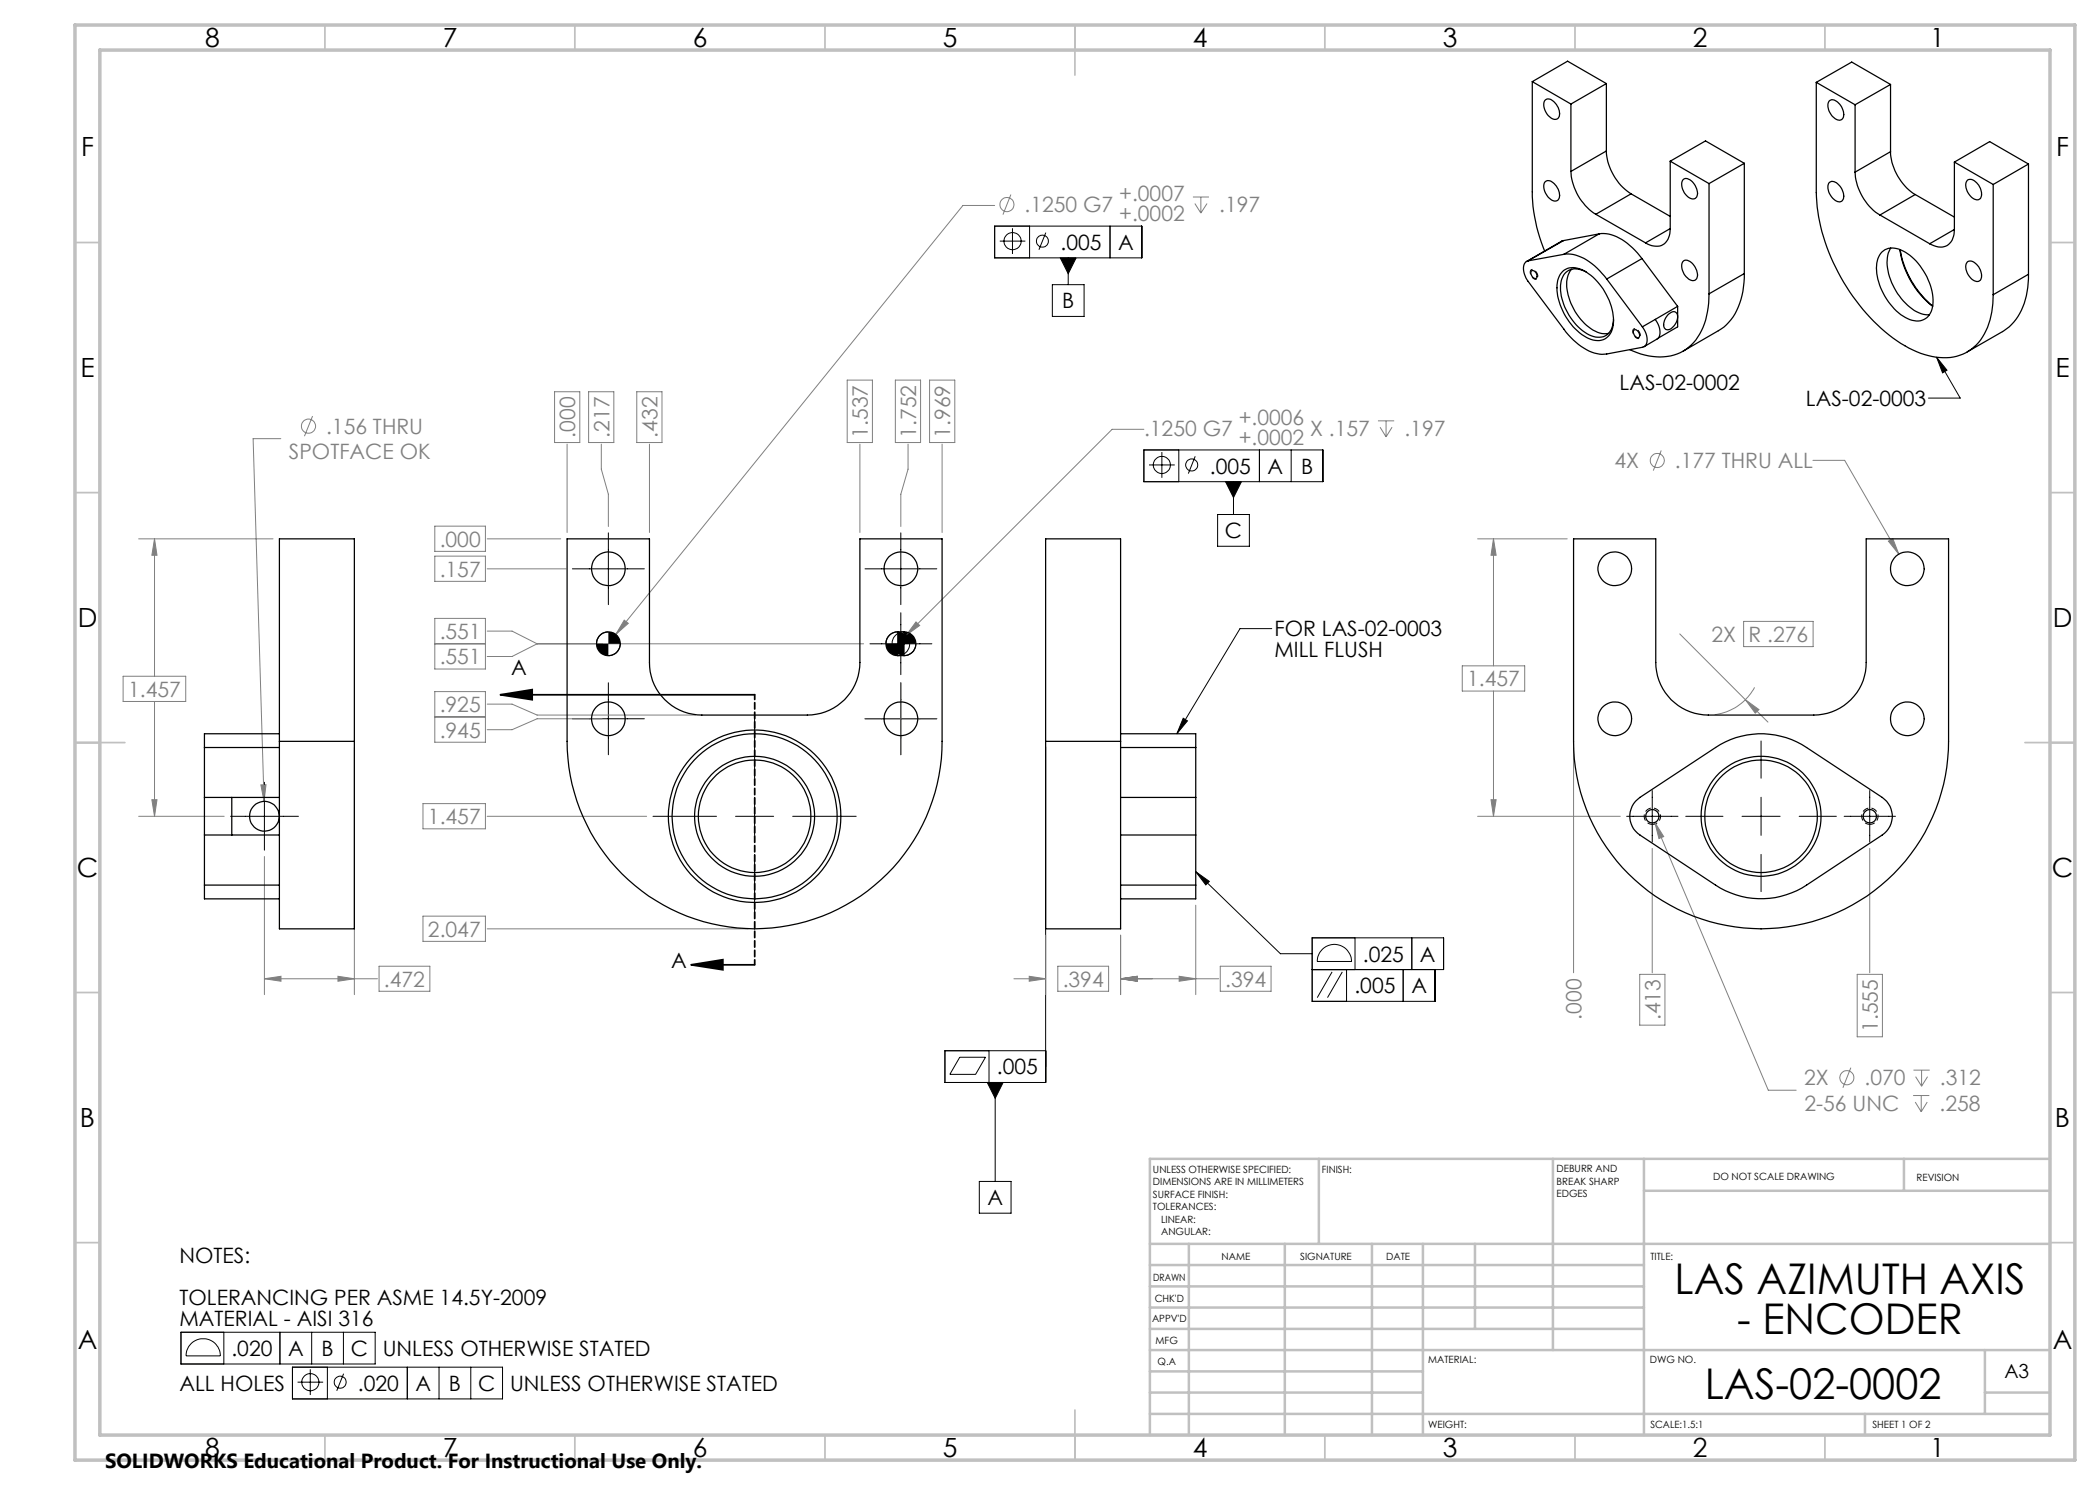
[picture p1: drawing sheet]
<svg xmlns="http://www.w3.org/2000/svg" width="420mm" height="297mm" viewBox="0 0 420 297" stroke-linecap="round" stroke-linejoin="round" font-family="sans-serif">
<g fill="none" stroke="#808080" stroke-width=".2">
<path d="M202.2 38.9l-1.6 4M238.6 39.4h3.2M240.2 39.4v3.2M198.9 41.1h-6.3l-69.4 85.8M239 40.7l1.2 1.9M241.4 40.7l-1.2 1.9M110.9 78.3h5.1v10.2h-5.1zM117.7 78.3h5.1v10.2h-5.1zM127.4 78.3h5v10.2h-5zM169.4 76h5.1v12.5h-5.1zM179.1 76h5v12.5h-5zM185.9 76h5.1v12.5h-5.1z"/>
<path d="M56.2 87.7h-5.6l2.2 72.6M62.5 83.2l-1.6 4M113.4 88.8v17.7M120.3 88.8v5l1.4 5v6.5M129.9 88.8v17.7M172 88.8v17.7M181.6 88.8v5l-1.4 5v6.5M188.4 88.8v17.7M228.8 85.9h-6.4l-41.2 41.2M275.6 84.2h3.2M276 85.4l1.2 2M277.2 84.2v3.2"/>
<path d="M278.4 85.4l-1.2 2M332.2 90.1l-1.5 4M362.6 92.1h6.3l10.9 18.7M27.7 107.8h26.9M30.9 107.8l.5 3.3h-1zM30.9 107.8v27.5M87 105.2h10.1v5.1h-10.1zM87 111.2h10.1v5.1h-10.1zM97.4 107.8h14.7M97.4 113.8h15.8M295.5 107.8h17.9M298.7 107.8l.5 3.3h-1z"/>
<path d="M298.7 107.8v25.4M377.7 108.2l.9-.5 1.2 3.1zM24.6 135.3h12.5v5h-12.5zM87 123.7h10.1v5h-10.1zM87 128.8h10.1v5h-10.1zM87 138.3h10.1v10.1h-10.1zM97.4 126.2h5l5 2.6M107.4 128.8h65.3M107.4 128.8l-5 2.5h-5M124.8 124l.9 .7-2.5 2.2zM183.2 124.4l.7 .7-2.7 2zM292.5 133.2h12.4v5h-12.4z"/>
<path d="M298.7 138.2v25.1M336 126.8l13.1 13.1M348.7 124.3h13.9v5h-13.9zM349.1 139.9l2.7 2-.8 .7zM349.1 139.9l4.5 4.5M350.9 137.5a10.6 10.6 0 0 1-8 5.4M30.4 159.9h1l-.5 3.4zM30.9 140.3v23M52.2 157l1-.1-.4 3.4zM70.9 149.5v49.4M87 143.4h10.1M97.4 140.8h5l5 2.2h31.7"/>
<path d="M120.4 143.8h-13l-5 2.1h-5M298.2 159.9h1l-.5 3.4zM314.7 149.5v45.1M27.7 163.3h17.1M52.9 171.3v27.6M84.6 160.7h12.5v5.1h-12.5zM97.4 163.3h31.9M295.5 163.3h28.6M330.4 169.7v24.9M331 164.5l1.7 2.8-.9 .4zM331 164.5l22.7 53.5h5.5M373.9 169.7v24.9"/>
<path d="M52.9 195.8l3.3-.5v.9zM52.9 195.8h22.6M67.6 195.3l3.3 .5-3.3 .4zM75.8 193.2h10.2v5.1h-10.2zM84.6 183.2h12.5v5.1h-12.5zM97.4 185.8h52.2M202.8 195.8h6.3M205.8 195.3l3.3 .5-3.3 .4zM209.1 187v11.9M211.6 193.2h10.1v5.1h-10.1zM224.1 195.8l3.3-.5v.9zM224.1 187v11.9"/>
<path d="M224.1 195.8h19.6M235.8 195.3l3.3 .5-3.3 .4zM239.1 181v17.9M244.1 193.2h10.1v5.1h-10.1zM327.9 194.9h5.1v10.1h-5.1zM371.4 194.9h5.1v12.5h-5.1zM370.2 213.5l-1.6 4.1M382.6 219.1h3.3M382.7 214h3.2M383.1 215.3l1.2 1.9M384.2 219.1v3.3M384.3 214v3.2"/>
<path d="M385.5 215.3l-1.2 1.9M383 220.4l1.2 2M385.4 220.4l-1.2 2"/>
<circle cx="201.4" cy="40.9" r="1.42"/>
<circle cx="61.7" cy="85.2" r="1.41"/>
<circle cx="331.5" cy="92.1" r="1.42"/>
<circle cx="369.4" cy="215.5" r="1.41"/>
</g>
<g fill="none" stroke="#000" stroke-width=".2">
<path d="M198.9 45.2h29.5v6.4h-29.5zM200 48.2h5.1M202.5 45.6v5.2M205.9 45.2v6.4M209.2 46.5l-1.4 3.4M210.5 56.9h6.3v6.4h-6.3zM212.1 51.6h3.1l-1.6 3.1zM213.6 51.6v5.3M222 45.2v6.4M387.3 71.4l4.7 8.2h-6.3M387.3 71.4l2.1 2.6-.9 .6zM228.8 90h35.8v6.3h-35.8z"/>
<path d="M229.8 93h5.1M232.4 90.4v5.2M235.8 90v6.3M239 91.3l-1.3 3.4M245.1 96.3h3.2l-1.6 3.2zM246.7 96.3v6.6M251.9 90v6.3M258.2 90v6.3M114.5 113.8h14.4M121.7 106.6v14.3M173 113.8h14.4M180.2 106.6v14.3"/>
<path d="M243.5 102.9h6.4v6.4h-6.4zM121.7 136.6v14.4M121.7 126.4a2.4 2.4 0 0 0-2.4 2.4M124.1 128.8a2.4 2.4 0 0 1-2.4 2.3M174 128.8h12.4M179.6 126.4a2.4 2.4 0 0 0-2.4 2.4M180.2 122.6v12.3M180.2 136.6v14.4M180.8 126.4a2.4 2.4 0 0 0-2.4 2.4M181.9 128.8a2.34 2.34 0 0 1-2.3 2.3M183.2 128.8a2.34 2.34 0 0 1-2.4 2.3M254.4 125.7h-6.4l-12.6 21.1"/>
<path d="M52.9 156.5v13.5M114.5 143.8h14.4M150.9 142.9v12.7M150.9 159.5v7.6M173 143.8h14.4M209.1 149.4v67.1h-20.1v-6.4h20.1M236.6 143.6l.9 .6-2.1 2.6zM330.4 158.1v10.3M352.2 148.2v7.4M352.2 159.5v7.6M373.9 158.1v10.3M46.1 163.3h13.6"/>
<path d="M130.6 163.3h12.7M147.1 163.3h7.6M150.9 170.9v12.7M158.5 163.3h12.7M239.1 174.3l17 16.4h6.3M239.1 174.3l2.8 2-.7 .7zM325.3 163.3h10.3M337.1 163.3h7.5M348.4 163.3h7.6M352.2 170.9v7.4M359.8 163.3h7.5M368.8 163.3h10.3"/>
<path d="M262.4 193.9h26.3v-6.3h-26.3v12.7h24.6v-6.4M264.4 189.9a3.4 3.4 0 0 1 3.7-.8 3.4 3.4 0 0 1 2.2 3.2h-6.8a3.4 3.4 0 0 1 .9-2.4zM266.4 194.4l-2.9 5.1M268.5 194.4l-3 5.1M269.3 193.9v6.4M271 187.6v6.3M280.6 193.9v6.4M282.4 187.6v6.3M191.9 211.5h5.2l-2 3.4h-5.1zM197.4 216.5h3.2l-1.6 3.2zM197.8 210.1v6.4M199 216.5v19.8"/>
<path d="M195.9 236.3h6.3v6.3h-6.3zM36.2 266.4h38.8v6.4h-38.8zM38.2 268.8a3.4 3.4 0 0 1 3.7-.8 3.4 3.4 0 0 1 2.2 3.2h-6.9a3.4 3.4 0 0 1 1-2.4zM44.8 266.4v6.4M56 266.4v6.4M58.5 273.4h42v6.4h-42zM59.5 276.4h5.1M62.1 273.9v5.1M62.3 266.4v6.4M65.5 273.4v6.4M68.7 266.4v6.4M68.7 274.7l-1.4 3.5"/>
<path d="M81.5 273.4v6.4M87.8 273.4v6.4M94.2 273.4v6.4"/>
<circle cx="202.5" cy="48.2" r="1.72"/>
<circle cx="208.5" cy="48.2" r="1.2"/>
<circle cx="232.4" cy="93" r="1.72"/>
<circle cx="238.3" cy="93" r="1.2"/>
<circle cx="62.1" cy="276.4" r="1.71"/>
<circle cx="68" cy="276.5" r="1.2"/>
</g>
<path d="M100.1 139h50.8M100.1 139l6.3-1.1v2zM138.2 193h12.7M138.2 193l6.4-1.1v2.1z" fill="none" stroke="#000" stroke-width=".35"/>
<path d="M306.8 55.8a1.23 1.23 0 0 1-.5-1.9 1.3 1.3 0 0 1 1.1 1.9h-.6M327.3 67.6a1.23 1.23 0 0 1-.5-1.9 1.3 1.3 0 0 1 1.1 2l-.6-.1" fill="none" stroke="#000" stroke-width=".2" stroke-dasharray="1.3 .6" stroke-dashoffset=".7" stroke-linecap="butt"/>
<path d="M330.5 164.9a1.64 1.64 0 0 1-1.5-2.4 1.64 1.64 0 0 1 2.8-.2 1.64 1.64 0 0 1-1.1 2.6h-.2M374 164.9a1.64 1.64 0 0 1-1.5-2.4 1.64 1.64 0 0 1 2.8-.2 1.64 1.64 0 0 1-1.1 2.6h-.2" fill="none" stroke="#000" stroke-width=".2" stroke-dasharray="1.3 .6" stroke-dashoffset=".3" stroke-linecap="butt"/>
<path d="M150.9 138.9v54" fill="none" stroke="#000" stroke-width=".35" stroke-dasharray="1.3 .6" stroke-dashoffset=".3"/>
<path d="M180.2 136.6v14.4M173 143.8h14.4" fill="none" stroke="#808000" stroke-width=".2"/>
<g fill="none" stroke="#c0c0c0" stroke-width=".35">
<path d="M65 5v5M115 5v5M165 5v5M215 5v10M265 5v5M315 5v5M365 5v5M15 48.5h5M410 48.5h5M15 98.5h5M410 98.5h5M15 148.5h10"/>
<path d="M405 148.5h10M15 198.5h5M410 198.5h5M15 248.5h5M410 248.5h5M65 287v5M115 287v5M165 287v5M215 282v10M265 287v5M315 287v5M365 287v5"/>
</g>
<g fill="none" stroke="#c0c0c0" stroke-width=".5">
<path d="M263.8 231.8v17M310.6 231.8v38.2M328.8 231.8v55.2M328.8 238.2h81.2M380.8 231.8v6.4M410 231.8h-180v55.2M230 248.8h180M230 257.3h98.8M230 253h98.8M237.8 248.8v38.2M257 248.8v38.2M274.4 248.8v38.2"/>
<path d="M284.6 248.8v38.2M295 248.8v17M230 265.8h98.8M230 261.5h98.8M230 278.5h54.6M230 274.3h54.6M230 270h180M397 278.5h13M397 270v12.8M230 282.8h180M373 282.8v4.2"/>
</g>
<path d="M15 5h400v287h-400zM20 10h390v277h-390z" fill="none" stroke="#c0c0c0" stroke-width=".7"/>
<g fill="#000">
<path d="M100.1 139l6.3-1.1v2zM138.2 193l6.4-1.1v2.1z"/>
<path d="M236.6 143.6l.9 .6-2.1 2.6zM239.1 174.3l2.8 2-.7 .7zM197.4 216.5l1.6 3.2 1.6-3.2zM212.1 51.6l1.5 3.1 1.6-3.1zM245.1 96.3l1.6 3.2 1.6-3.2zM119.3 128.8a2.34 2.34 0 0 0 2.4 2.3v-2.3zM121.7 126.4v2.4h2.4a2.4 2.4 0 0 0-2.4-2.4zM178.4 128.8a2.4 2.4 0 0 0 2.4 2.3v-2.3zM180.8 126.4v2.4h2.4a2.34 2.34 0 0 0-2.4-2.4zM177.2 128.8a2.4 2.4 0 0 0 2.4 2.3v-2.3zM179.6 126.4v2.4h2.3a2.34 2.34 0 0 0-2.3-2.4zM387.3 71.4l2.1 2.6-.9 .6z"/>
</g>
<path d="M377.7 108.2l2.1 2.6-1.2-3.1zM331 164.5l.8 3.2 .9-.4zM298.2 159.9h1l-.5 3.4zM298.7 107.8l.5 3.3h-1zM349.1 139.9l1.9 2.7 .8-.7zM224.1 195.8l3.3-.5v.9zM205.8 195.3l3.3 .5-3.3 .4zM224.1 195.8l3.3-.5v.9zM235.8 195.3l3.3 .5-3.3 .4zM124.8 124l-1.6 2.9 2.5-2.2zM183.2 124.4l-2 2.7 2.7-2zM52.2 157l.6 3.3 .4-3.4zM30.4 159.9h1l-.5 3.4zM30.9 107.8l.5 3.3h-1zM52.9 195.8l3.3-.5v.9zM67.6 195.3l3.3 .5-3.3 .4z" fill="#808080"/>
<g fill="none" stroke="#000" stroke-width=".25">
<path d="M306.5 16.3v22.1a32.6 32.6 0 0 0 2.4 11.8M306.5 16.3l7.7 4.5M306.5 16.3l7-4.1 7.8 4.5M321.3 16.7l-7.1 4.1M321.3 16.7v13.5M363.3 16.5v22a39.5 39.5 0 0 0 12.9 27.2 20.1 20.1 0 0 0 12.4 5.8 9.1 9.1 0 0 0 9.2-6.8l.6-2.3 .2-3.5M363.3 16.5l7.7 4.5M363.3 16.5l7-4.1 7.8 4.5M378.1 16.9l-7.1 4.1M378.1 16.9v13.4M309 36.4a1.38 1.38 0 0 1 2.1 .6 2.58 2.58 0 0 1 .5 3 1.34 1.34 0 0 1-1.9-.5 2.89 2.89 0 0 1-.7-3.1zM309 20.1a1.38 1.38 0 0 1 2.1 .6 2.58 2.58 0 0 1 .5 2.9 1.34 1.34 0 0 1-1.9-.5 2.89 2.89 0 0 1-.7-3z"/>
<path d="M314.2 34.3a10.9 10.9 0 0 0 5 8.6M314.2 20.8v13.5M321.3 30.2a11 11 0 0 0 4.9 8.6M321.3 30.2l-7.1 4.1M326.2 38.8l-7 4.1M326.2 38.8l7.8 4.5M334 32.2v13.5M334 32.2l7.8 4.5M334 32.2l7.1-4 7.8 4.5M336.7 35.9a1.86 1.86 0 0 1 2.4 1.2 1.94 1.94 0 0 1 0 2.6 2.2 2.2 0 0 1-2.5-1.8 1.87 1.87 0 0 1 .1-2zM341.8 36.7v22.1M348.9 32.7l-7.1 4"/>
<path d="M348.9 32.7v22M365.8 36.5a1.46 1.46 0 0 1 2.1 .7 2.6 2.6 0 0 1 .6 2.9 1.31 1.31 0 0 1-1.9-.4 2.78 2.78 0 0 1-.8-3.2zM365.8 20.2a1.46 1.46 0 0 1 2.1 .6 2.6 2.6 0 0 1 .6 3 1.31 1.31 0 0 1-1.9-.4 2.78 2.78 0 0 1-.8-3.2zM371 34.4a10.9 10.9 0 0 0 5 8.6M371 21v13.4M378.1 30.3a10.8 10.8 0 0 0 4.9 8.6M378.1 30.3l-7.1 4.1M383 38.9l-7 4.1M383 38.9l7.9 4.5M390.9 32.4l7.7 4.5M390.9 32.4v13.5M390.9 32.4l7-4.1 7.8 4.5"/>
<path d="M393.6 36a2.19 2.19 0 0 1 2.5 1.6 1.69 1.69 0 0 1-.4 2.3 2.82 2.82 0 0 1-2.6-2.9l.1-.5zM398.6 36.9v22M405.7 32.8l-7.1 4.1M405.7 32.8v22.1M305.6 52.2a1.73 1.73 0 0 0-.8 2.3l.8 1.8 7.2 9.5a11.2 11.2 0 0 0 7.6 5.1l8.1-1.4a1.7 1.7 0 0 0 .8-2.4l-.8-1.7M306.3 54.1a.96 .96 0 0 1 1 .5 .96 .96 0 0 1-.1 1.1 1.08 1.08 0 0 1-.9-1.6zM312.5 54.3a3.8 3.8 0 0 1 4.8 .1 12.5 12.5 0 0 1 5.4 10.2 3.3 3.3 0 0 1-1.5 3.1 3.3 3.3 0 0 1-3.5 0 12 12 0 0 1-6.2-11.2l.4-1.3zM312.7 48.1l-7.4 4.2M312.7 48.1l-7.1 4.1M312.8 50.9a8.7 8.7 0 0 1 7.1 3.2l1.4 1.7M312.8 50.9l-7.2 1.3M314.3 53.9a5.6 5.6 0 0 0-.5 5.6 10.8 10.8 0 0 0 6.1 7.1l.9 .1h.9"/>
<path d="M317.2 54.4a3.2 3.2 0 0 0-4.5 .6 7.3 7.3 0 0 0 .2 6.4 10 10 0 0 0 6.2 6 2.86 2.86 0 0 0 3.5-2.7l.1-.8M319.2 42.9l9.9 5.7M319.8 46.8a8.1 8.1 0 0 1 6.7 2.8l1.9 2.1M319.8 46.8l-7.1 1.3M319.8 46.8l-7 4.1M321.3 55.8l7.2 9.6M328.4 51.7l7.1 9.6M328.4 51.7l-7.1 4.1M334 45.7a3 3 0 0 1-2.8 3.5l-.8-.1-1.3-.5M334 45.7l-4.9 2.9M336.6 52.3a1.38 1.38 0 0 1 2.1 .6 2.64 2.64 0 0 1 .5 3 1.3 1.3 0 0 1-1.9-.5 2.85 2.85 0 0 1-.7-3.1zM341.8 58.8a13.8 13.8 0 0 1-3.6 10.2 10.2 10.2 0 0 1-10.8 1.5l-1.5-.6"/>
<path d="M348.9 54.7a14 14 0 0 1-3.6 10.2l-1.6 1.2-7.1 4.1M348.9 54.7l-7.1 4.1M376 43l9.9 5.8M376.4 50.4a3.7 3.7 0 0 1 4.7 0 12 12 0 0 1 5.4 11 3.2 3.2 0 0 1-5 2.3 12 12 0 0 1-6.1-11.1l.3-1.2zM378.1 49.6a7.2 7.2 0 0 0 0 6.3 11.5 11.5 0 0 0 6.1 6.8l1.7 .3M390.9 45.9a3 3 0 0 1-2.9 3.5l-.8-.1-1.3-.5M390.9 45.9l-5 2.9M393.6 52.3a2.19 2.19 0 0 1 2.5 1.7 1.69 1.69 0 0 1-.4 2.3 2.82 2.82 0 0 1-2.6-3l.1-.5zM405.7 54.9a13.6 13.6 0 0 1-3.9 10.5l-1.3 .9-7 4.1M405.7 54.9l-7.1 4M326.7 66.1a.9 .9 0 0 1 1.2 1 .46 .46 0 0 1-.3 .5 .46 .46 0 0 1-.5-.3l-.4-.7zM331 63.9a3.3 3.3 0 0 1 .6 3.7l-2.8 1.8"/>
<path d="M331 63.9l-2.5 1.5M333.5 63a1.23 1.23 0 0 1 1.8-.4 2.6 2.6 0 0 1-1.8 3.4 1.17 1.17 0 0 1-.6-1.9zM335.5 61.3v4.1l-3.9 2.2M335.5 61.3l-4.5 2.6M386.5 61.2a18.9 18.9 0 0 1-6.5-11.3 17.6 17.6 0 0 0 6.5 11.3M113.4 107.8h16.5v24.7a10.5 10.5 0 0 0 10.5 10.5h21.1a10.5 10.5 0 0 0 10.5-10.5v-24.7h16.4v40.5a37.5 37.5 0 0 1-37.5 37.5 37.5 37.5 0 0 1-37.5-37.5zM314.7 107.8h16.5v24.7a10.5 10.5 0 0 0 10.5 10.5h21.1a10.5 10.5 0 0 0 10.4-10.5v-24.7h16.5v40.5a37.5 37.5 0 0 1-37.5 37.5 37.5 37.5 0 0 1-37.5-37.5zM179.6 126.4a2.38 2.38 0 0 0-2.4 2.3 2.38 2.38 0 0 0 2.4 2.4M179.6 131.1h1.2M179.6 126.4h1.2M179.6 126.4v4.7M179.6 128.8h1.2"/>
<path d="M180.8 126.4a2.38 2.38 0 0 1 2.4 2.3 2.38 2.38 0 0 1-2.4 2.4M180.8 126.4v4.7M40.9 159.5v7.5M40.9 159.5h15M40.9 149.5h15M40.9 149.5v10M46.4 159.5v7.5M55.9 148.3v37.5h15v-37.5M55.9 146.8h-15v2.7M55.9 148.3v-40.5h15v40.5M55.9 148.3h15M209.1 148.3v37.5h15v-37.5"/>
<path d="M209.1 148.3v-40.5h15v40.5M209.1 148.3h15M224.1 146.8h15v2.7M224.1 159.5h15M224.1 149.5h15M239.1 159.5v7.5M239.1 149.5v10M40.9 177v2.8h15M40.9 167h15M40.9 177h15M40.9 167v10M224.1 167h15"/>
<path d="M224.1 177h15M239.1 177v2.8h-15M239.1 167v10M327.1 160.3l.9-.8 15.1-10a16.4 16.4 0 0 1 18.2 0l15.1 10a4.5 4.5 0 0 1 0 7.5l-15.1 10a16.6 16.6 0 0 1-18.2 0l-15.1-10a4.5 4.5 0 0 1-.9-6.7z"/>
<circle cx="121.7" cy="113.8" r="3.4"/>
<circle cx="180.2" cy="113.7" r="3.4"/>
<circle cx="322.9" cy="113.7" r="3.4"/>
<circle cx="381.5" cy="113.8" r="3.4"/>
<circle cx="121.7" cy="128.8" r="2.4"/>
<circle cx="121.7" cy="143.8" r="3.4"/>
<circle cx="180.2" cy="143.8" r="3.4"/>
<circle cx="323" cy="143.8" r="3.4"/>
<circle cx="381.5" cy="143.8" r="3.4"/>
<circle cx="52.9" cy="163.3" r="2.97"/>
<circle cx="150.9" cy="163.3" r="17.2"/>
<circle cx="150.9" cy="163.3" r="11.2"/>
<circle cx="150.9" cy="163.3" r="16.5"/>
<circle cx="150.9" cy="163.3" r="12"/>
<circle cx="330.5" cy="163.2" r="1.34"/>
<circle cx="352.2" cy="163.3" r="11.3"/>
<circle cx="352.2" cy="163.2" r="12"/>
<circle cx="373.9" cy="163.2" r="1.34"/>
</g>
<g font-size="8.5">
<text x="334.9" y="258.8">LAS AZIMUTH AXIS</text>
<text x="347.4" y="266.9">- ENCODER</text>
<text x="340.9" y="279.7">LAS-02-0002</text>
</g>
<g font-size="5.3">
<text x="41" y="9.5">8</text>
<text x="88.5" y="9.5">7</text>
<text x="138.5" y="9.5">6</text>
<text x="188.5" y="9.5">5</text>
<text x="238.5" y="9.5">4</text>
<text x="288.5" y="9.5">3</text>
<text x="338.5" y="9.5">2</text>
<text x="386" y="9.5">1</text>
<text x="16.2" y="31.2">F</text>
<text x="411.2" y="31.2">F</text>
<text x="16.1" y="75.5">E</text>
<text x="411.1" y="75.5">E</text>
<text x="15.5" y="125.5">D</text>
<text x="410.5" y="125.5">D</text>
<text x="15.4" y="175.5">C</text>
<text x="410.4" y="175.5">C</text>
<text x="16" y="225.5">B</text>
<text x="411" y="225.5">B</text>
<text x="15.5" y="269.7">A</text>
<text x="410.5" y="269.7">A</text>
<text x="41" y="291.5">8</text>
<text x="88.5" y="291.5">7</text>
<text x="138.5" y="291.5">6</text>
<text x="188.5" y="291.5">5</text>
<text x="238.5" y="291.5">4</text>
<text x="288.5" y="291.5">3</text>
<text x="338.5" y="291.5">2</text>
<text x="386" y="291.5">1</text>
</g>
<g font-size="4.2" fill="#808080">
<text x="223.8" y="40.2">+.0007</text>
<text x="204.9" y="42.4">.1250 G7</text>
<text x="223.8" y="44.3">+.0002</text>
<text x="243.9" y="42.4">.197</text>
<text x="65.2" y="86.8">.156 THRU</text>
<text x="115" y="87.5" transform="rotate(-90 115 87.5)">.000</text>
<text x="121.9" y="87.5" transform="rotate(-90 121.9 87.5)">.217</text>
<text x="131.5" y="87.5" transform="rotate(-90 131.5 87.5)">.432</text>
<text x="173.6" y="87.5" transform="rotate(-90 173.6 87.5)">1.537</text>
<text x="183.2" y="87.5" transform="rotate(-90 183.2 87.5)">1.752</text>
<text x="190" y="87.5" transform="rotate(-90 190 87.5)">1.969</text>
<text x="228.8" y="87.2">.1250 G7</text>
<text x="247.7" y="84.9">+.0006</text>
<text x="247.7" y="89">+.0002</text>
<text x="262" y="87.2">X .157</text>
<text x="280.9" y="87.2">.197</text>
<text x="57.8" y="91.9">SPOTFACE OK</text>
<text x="322.9" y="93.6">4X</text>
<text x="335" y="93.6">.177 THRU ALL</text>
<text x="87.9" y="109.3">.000</text>
<text x="87.9" y="115.3">.157</text>
<text x="87.9" y="127.8">.551</text>
<text x="342.3" y="128.4">2X</text>
<text x="349.7" y="128.4">R .276</text>
<text x="87.9" y="132.9">.551</text>
<text x="293.4" y="137.3">1.457</text>
<text x="25.6" y="139.4">1.457</text>
<text x="87.9" y="142.4">.925</text>
<text x="87.9" y="147.5">.945</text>
<text x="85.6" y="164.8">1.457</text>
<text x="85.6" y="187.3">2.047</text>
<text x="76.8" y="197.3">.472</text>
<text x="212.5" y="197.3">.394</text>
<text x="245" y="197.3">.394</text>
<text x="316.3" y="203.9" transform="rotate(-90 316.3 203.9)">.000</text>
<text x="332.1" y="204" transform="rotate(-90 332.1 204)">.413</text>
<text x="375.6" y="206.4" transform="rotate(-90 375.6 206.4)">1.555</text>
<text x="360.8" y="217.1">2X</text>
<text x="372.9" y="217.1">.070</text>
<text x="388" y="217.1">.312</text>
<text x="360.9" y="222.2">2-56 UNC</text>
<text x="387.9" y="222.2">.258</text>
</g>
<g font-size="4.2">
<text x="212.1" y="50">.005</text>
<text x="223.6" y="50">A</text>
<text x="212.5" y="61.7">B</text>
<text x="323.9" y="78">LAS-02-0002</text>
<text x="361.2" y="81.2">LAS-02-0003</text>
<text x="242" y="94.7">.005</text>
<text x="253.5" y="94.7">A</text>
<text x="260.2" y="94.7">B</text>
<text x="245" y="107.7">C</text>
<text x="254.9" y="127.3">FOR LAS-02-0003</text>
<text x="254.9" y="131.5">MILL FLUSH</text>
<text x="102.2" y="135">A</text>
<text x="134.2" y="193.6">A</text>
<text x="272.6" y="192.3">.025</text>
<text x="284" y="192.3">A</text>
<text x="270.9" y="198.7">.005</text>
<text x="282.3" y="198.7">A</text>
<text x="199.4" y="214.9">.005</text>
<text x="197.5" y="241">A</text>
<text x="35.9" y="252.7">NOTES:</text>
<text x="35.9" y="261">TOLERANCING PER ASME 14.5Y-2009</text>
<text x="35.9" y="265.2">MATERIAL - AISI 316</text>
<text x="46.3" y="271.2">.020</text>
<text x="57.6" y="271.2">A</text>
<text x="64.3" y="271.2">B</text>
<text x="70.2" y="271.2">C</text>
<text x="76.5" y="271.2">UNLESS OTHERWISE STATED</text>
<text x="35.9" y="278.2">ALL HOLES</text>
<text x="71.6" y="278.2">.020</text>
<text x="83.1" y="278.2">A</text>
<text x="89.8" y="278.2">B</text>
<text x="95.6" y="278.2">C</text>
<text x="102" y="278.2">UNLESS OTHERWISE STATED</text>
</g>
<text font-size="4.1" x="21" y="293.7">SOLIDWORKS Educational Product. For Instructional Use Only.</text>
<text font-size="3.9" x="400.9" y="275.5">A3</text>
<g font-size="2">
<text x="230.6" y="234.6">UNLESS OTHERWISE SPECIFIED:</text>
<text x="230.6" y="237.1">DIMENSIONS ARE IN MILLIMETERS</text>
<text x="230.6" y="239.6">SURFACE FINISH:</text>
<text x="264.4" y="234.6">FINISH:</text>
<text x="311.3" y="234.5">DEBURR AND</text>
<text x="311.3" y="237">BREAK SHARP</text>
<text x="311.3" y="239.5">EDGES</text>
<text x="342.6" y="236">DO NOT SCALE DRAWING</text>
<text x="383.3" y="236.2">REVISION</text>
<text x="230.6" y="242.1">TOLERANCES:</text>
<text x="232.2" y="244.6">LINEAR:</text>
<text x="232.2" y="247.1">ANGULAR:</text>
<text x="244.3" y="252">NAME</text>
<text x="260" y="251.9">SIGNATURE</text>
<text x="277.2" y="251.9">DATE</text>
<text x="330.1" y="251.9">TITLE:</text>
<text x="230.6" y="256.1">DRAWN</text>
<text x="230.9" y="260.3">CHK'D</text>
<text x="230.4" y="264.4">APPV'D</text>
<text x="231.1" y="268.8">MFG</text>
<text x="231.5" y="273">Q.A</text>
<text x="285.6" y="272.5">MATERIAL:</text>
<text x="330" y="272.5">DWG NO.</text>
<text x="285.6" y="285.5">WEIGHT:</text>
<text x="330.1" y="285.6">SCALE:1.5:1</text>
<text x="374.5" y="285.6">SHEET 1 OF 2</text>
</g>
</svg>
